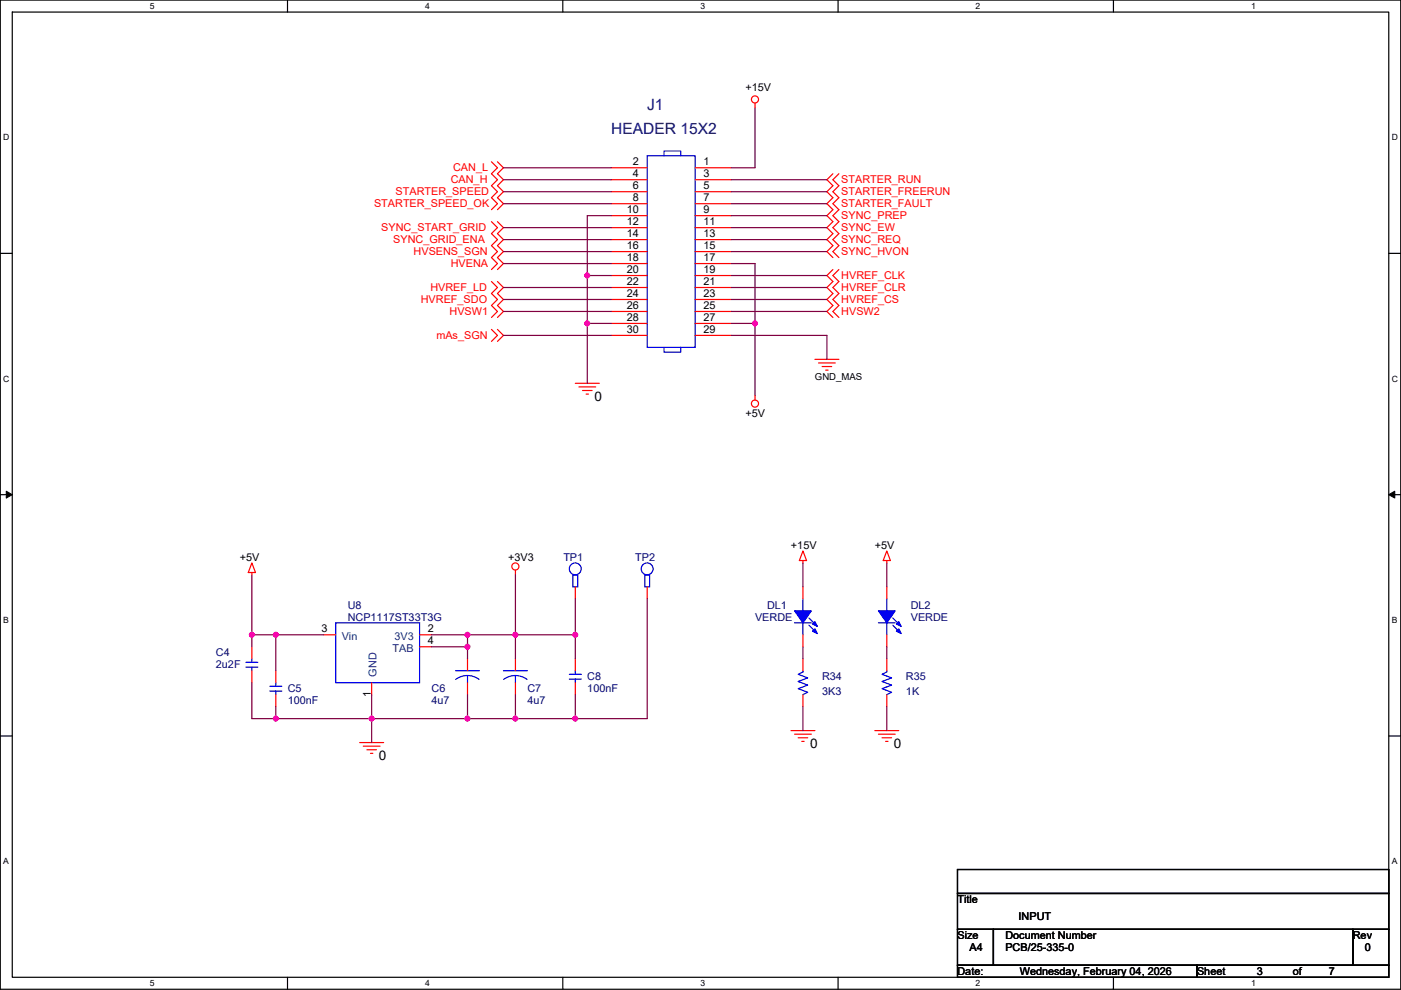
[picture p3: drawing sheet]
<svg xmlns="http://www.w3.org/2000/svg" width="297mm" height="210mm" viewBox="0 0 297 210" stroke-linecap="round" stroke-linejoin="round" font-family="sans-serif">
<path d="M.1 0h296.9v209.8h-296.9zM2.6 2.6h291.8v204.7h-291.8z" fill="none" stroke="#000" stroke-width=".25"/>
<g fill="#fff">
<path d="M31.8 .3h1v2h-1z"/>
<path d="M31.8 207.5h1v2.1h-1z"/>
</g>
<path d="M61 0v2.6M61 207.3v2.5" fill="none" stroke="#000" stroke-width=".25"/>
<g fill="#fff">
<path d="M90.1 .3h1v2h-1z"/>
<path d="M90.1 207.5h1v2.1h-1z"/>
</g>
<path d="M119.3 0v2.6M119.3 207.3v2.5" fill="none" stroke="#000" stroke-width=".25"/>
<g fill="#fff">
<path d="M148.5 .3h1v2h-1z"/>
<path d="M148.5 207.5h1v2.1h-1z"/>
</g>
<path d="M177.7 0v2.6M177.7 207.3v2.5" fill="none" stroke="#000" stroke-width=".25"/>
<g fill="#fff">
<path d="M206.9 .3h1v2h-1z"/>
<path d="M206.9 207.5h1v2.1h-1z"/>
</g>
<path d="M236.1 0v2.6M236.1 207.3v2.5" fill="none" stroke="#000" stroke-width=".25"/>
<g fill="#fff">
<path d="M265.2 .3h1v2h-1z"/>
<path d="M265.2 207.5h1v2.1h-1z"/>
<path d="M.7 28.2h1.3v2h-1.3z"/>
<path d="M295.1 28.2h1.3v2h-1.3z"/>
<path d="M.7 79.3h1.3v2.1h-1.3z"/>
<path d="M295.1 79.3h1.3v2.1h-1.3z"/>
</g>
<path d="M.1 53.7h2.5M294.4 53.7h2.6" fill="none" stroke="#000" stroke-width=".25"/>
<g fill="#fff">
<path d="M.7 130.5h1.2v2h-1.2z"/>
<path d="M295.1 130.5h1.2v2h-1.2z"/>
</g>
<path d="M.1 104.9h2.5M294.4 104.9h2.6" fill="none" stroke="#000" stroke-width=".25"/>
<path d="M1.3 104.2l1.3 .7-1.3 .7zM294.4 104.9l1.3-.7v1.4z" fill="#000" stroke="#000" stroke-width=".21"/>
<g fill="#fff">
<path d="M.7 181.7h1.2v2h-1.2z"/>
<path d="M295.1 181.7h1.2v2h-1.2z"/>
</g>
<path d="M.1 156.1h2.5M294.4 156.1h2.6M203 184.4h91.4v5.1h-91.4zM203 189.5h91.4v7.6h-91.4zM203 197.1h7.6v7.6h-7.6zM210.6 197.1h76.2v7.6h-76.2zM286.8 197.1h7.6v7.6h-7.6zM203 204.7h50.8v2.6h-50.8zM253.8 204.7h40.6v2.6h-40.6z" fill="none" stroke="#000" stroke-width=".25"/>
<g fill="none" stroke="#f00" stroke-width=".25">
<path d="M104.2 34.3l1.3 1.3-1.3 1.3 1.3 1.2-1.3 1.3 1.3 1.3-1.3 1.2 1.3 1.3-1.3 1.3M105.5 34.3l1.2 1.3-1.2 1.3 1.2 1.2-1.2 1.3 1.2 1.3-1.2 1.2 1.2 1.3-1.2 1.3M129.6 35.6h7.6M129.6 38.1h7.6M147.4 35.6h7.6M147.4 38.1h7.6M160.1 21.9v1M176.6 36.9l-1.3 1.2 1.3 1.3-1.3 1.3 1.3 1.2-1.3 1.3 1.3 1.3-1.3 1.2 1.3 1.3-1.3 1.3 1.3 1.3-1.3 1.2 1.3 1.3-1.3 1.3 1.3 1.2M177.9 36.9l-1.3 1.2 1.3 1.3-1.3 1.3 1.3 1.2-1.3 1.3 1.3 1.3-1.3 1.2 1.3 1.3-1.3 1.3 1.3 1.3-1.3 1.2 1.3 1.3-1.3 1.3 1.3 1.2M104.2 59.7l1.3 1.3-1.3 1.3 1.3 1.2-1.3 1.3 1.3 1.3-1.3 1.2M104.2 47l1.3 1.3-1.3 1.3 1.3 1.2-1.3 1.3 1.3 1.3-1.3 1.2 1.3 1.3-1.3 1.3M105.5 59.7l1.2 1.3-1.2 1.3 1.2 1.2-1.2 1.3 1.2 1.3-1.2 1.2"/>
<path d="M105.5 47l1.2 1.3-1.2 1.3 1.2 1.2-1.2 1.3 1.2 1.3-1.2 1.2 1.2 1.3-1.2 1.3M129.6 40.7h7.6M129.6 43.2h7.6M129.6 45.7h7.6M129.6 48.3h7.6M129.6 50.8h7.6M129.6 53.4h7.6M129.6 55.9h7.6M129.6 58.4h7.6M147.4 40.7h7.6M147.4 43.2h7.6M147.4 45.7h7.6"/>
<path d="M147.4 48.3h7.6M147.4 50.8h7.6M147.4 53.4h7.6M147.4 55.9h7.6M147.4 58.4h7.6M176.6 57.2l-1.3 1.2 1.3 1.3-1.3 1.3 1.3 1.3-1.3 1.2 1.3 1.3-1.3 1.3 1.3 1.2M177.9 57.2l-1.3 1.2 1.3 1.3-1.3 1.3 1.3 1.3-1.3 1.2 1.3 1.3-1.3 1.3 1.3 1.2M104.2 69.9l1.3 1.2-1.3 1.3M105.5 69.9l1.2 1.2-1.2 1.3M129.6 61h7.6M129.6 63.5h7.6M129.6 66.1h7.6"/>
<path d="M129.6 68.6h7.6M129.6 71.1h7.6M147.4 61h7.6M147.4 63.5h7.6M147.4 66.1h7.6M147.4 68.6h7.6M147.4 71.1h7.6M172.8 76.2h5.1M173.5 77h3.6M174.3 77.7h2M175.1 78.5h.5M122 81.3h5.1"/>
<path d="M122.7 82.1h3.6M123.5 82.8h2M124.3 83.6h.5M160.1 83.8v1.1M53.4 119.4l.8 2h-1.6zM170.2 116.9l.8 2h-1.5zM170.2 118.9v.5M188 118.9v.5M188 116.9l.8 2h-1.5zM53.4 121.4v.5M53.4 137.2v2.5M68.6 134.6h2.6"/>
<path d="M89 134.6h2.5M89 137.2h2.5M99.1 139.7v2.6M109.3 120.9v1M109.3 139.7v2.6M122 139.7v2.6M122 124.5v2.5M137.2 124.5v2.5M170.2 139.7v2.6M170.2 124.5v2.5M170.2 134.6v2.6M188 139.7v2.6"/>
<path d="M188 124.5v2.5M188 134.6v2.6M53.4 142.3v2.5M58.5 147.3v2.6M58.5 142.3v2.5M76.3 157.5h5M77 158.3h3.6M77.8 159h2M78.5 159.8h.6M78.8 144.8v2.5M99.1 144.8v2.5M109.3 144.8v2.5"/>
<path d="M122 144.8v2.5M167.7 155h5.1M168.5 155.7h3.5M169.2 156.5h2.1M170 157.2h.5M170.2 147.3v2.6M185.5 155h5.1M186.2 155.7h3.6M187 156.5h2M187.8 157.2h.5M188 147.3v2.6"/>
<circle cx="160.1" cy="21.1" r=".76"/>
<circle cx="160.1" cy="85.6" r=".76"/>
<circle cx="109.3" cy="120.1" r=".76"/>
</g>
<g fill="none" stroke="#00f" stroke-width=".25">
<path d="M137.2 33h10.2v40.7h-10.2zM140.8 33v-1h3.5v1M140.8 73.7v1h3.5v-1M53.4 139.7v.8M71.2 132.1h17.8v12.7h-17.8zM121.5 121.9h1v2.6h-1zM136.7 121.9h1v2.6h-1zM168.5 132.1h3.5M170.2 127v2.6M170.2 132.1v2.5M171.5 131.1l1.5 1.5M171.5 132.6l1.5 1.5"/>
<path d="M186.2 132.1h3.6M188 127v2.6M188 132.1v2.5M189.3 131.1l1.5 1.5M189.3 132.6l1.5 1.5M52.1 140.5h2.6M52.1 141.5h2.6M53.4 141.5v.8M57.2 146.6h2.6M57.2 145.6h2.6M58.5 144.8v.8M58.5 146.6v.7"/>
<path d="M96.6 142.3h5.1M99.1 143.3l1 .1 1.5 .7M99.1 143.3l-1 .1-1.5 .7M99.1 143.3v1.5M106.7 142.3h5.1M106.8 144.1a4.1 4.1 0 0 1 4.9 0M109.3 143.3v1.5M120.7 144h2.6M120.7 143h2.6M122 142.3v.7M122 144v.8M170.2 142.3v.2l-1 .5 2.1 .8-2.1 .7 2.1 .8-2.1 .8 2.1 .7-1.1 .5"/>
<path d="M188 142.3v.2l-1 .5 2 .8-2 .7 2 .8-2 .8 2 .7-1 .5"/>
<circle cx="122" cy="120.7" r="1.26"/>
<circle cx="137.2" cy="120.7" r="1.26"/>
</g>
<g fill="#00f" stroke="#00f" stroke-width=".25">
<path d="M168.5 129.6h3.5l-1.8 2.5z" fill-rule="evenodd"/>
<path d="M172.8 133.4l.5 1-1-.5z" fill-rule="evenodd"/>
<path d="M172.8 131.8l.5 1.1-1-.5z" fill-rule="evenodd"/>
<path d="M186.2 129.6h3.6l-1.8 2.5z" fill-rule="evenodd"/>
<path d="M190.6 133.4l.5 1-1-.5z" fill-rule="evenodd"/>
<path d="M190.6 131.8l.5 1.1-1-.5z" fill-rule="evenodd"/>
</g>
<g fill="none" stroke="#800040" stroke-width=".25">
<path d="M106.7 35.6h22.9M106.7 38.1h22.9M155 38.1h20.3M160.1 22.9v12.7h-5.1M106.7 53.4h22.9M106.7 55.9h22.9M106.7 48.3h22.9M106.7 50.8h22.9M106.7 40.7h22.9M106.7 43.2h22.9M124.5 58.4h5.1M124.5 58.4v10.2"/>
<path d="M129.6 45.7h-5.1v12.7M155 55.9h5.1v12.7M155 58.4h20.3M155 45.7h20.3M155 48.3h20.3M155 50.8h20.3M155 53.4h20.3M155 40.7h20.3M155 43.2h20.3M106.7 71.1h22.9M106.7 66.1h22.9M106.7 61h22.9"/>
<path d="M106.7 63.5h22.9M124.5 68.6h5.1M124.5 68.6v12.7M155 68.6h5.1M155 71.1h20.3v5.1M155 66.1h20.3M155 61h20.3M155 63.5h20.3M160.1 68.6v15.2M170.2 119.4v5.1M188 119.4v5.1M53.4 134.6h5.1"/>
<path d="M53.4 121.9v12.7M53.4 134.6v2.6M58.5 134.6v7.7M58.5 134.6h10.1M91.5 134.6h7.6M91.5 137.2h7.6M99.1 134.6h10.2M99.1 134.6v2.6M99.1 137.2v2.5M109.3 121.9v12.7M109.3 134.6v5.1M109.3 134.6h12.7"/>
<path d="M122 127v7.6M122 134.6v5.1M137.2 127v25.4h-15.2M170.2 137.2v2.5M188 137.2v2.5M53.4 144.8v7.6h5.1M58.5 149.9v2.5M58.5 152.4h20.3M78.8 147.3v5.1M78.8 152.4v5.1M78.8 152.4h20.3M99.1 152.4h10.2"/>
<path d="M99.1 147.3v5.1M109.3 147.3v5.1M109.3 152.4h12.7M122 147.3v5.1M170.2 149.9v5.1M188 149.9v5.1"/>
</g>
<g fill="#f0f" stroke="#f0f" stroke-width=".25">
<circle cx="124.5" cy="58.4" r=".5"/>
<circle cx="124.5" cy="68.6" r=".5"/>
<circle cx="160.1" cy="68.6" r=".5"/>
<circle cx="53.4" cy="134.6" r=".5"/>
<circle cx="109.3" cy="134.6" r=".5"/>
<circle cx="58.5" cy="134.6" r=".5"/>
<circle cx="99.1" cy="137.2" r=".5"/>
<circle cx="99.1" cy="134.6" r=".5"/>
<circle cx="122" cy="134.6" r=".5"/>
<circle cx="99.1" cy="152.4" r=".5"/>
<circle cx="78.8" cy="152.4" r=".5"/>
<circle cx="58.5" cy="152.4" r=".5"/>
<circle cx="122" cy="152.4" r=".5"/>
<circle cx="109.3" cy="152.4" r=".5"/>
</g>
<g font-size="3.3" fill="#000080">
<text x="137.2" y="23.3">J1</text>
<text x="129.6" y="28.4">HEADER 15X2</text>
</g>
<g font-size="2.8">
<text x="126" y="85.1">0</text>
<text x="80.3" y="161.3">0</text>
<text x="171.8" y="158.7">0</text>
<text x="189.5" y="158.7">0</text>
</g>
<g font-size="2.3">
<text x="158" y="19.3">+15V</text>
<text x="134.2" y="35.1">2</text>
<text x="149.2" y="35.1">1</text>
<text x="134.2" y="37.6">4</text>
<text x="134.2" y="40.1">6</text>
<text x="149.2" y="37.6">3</text>
<text x="149.2" y="40.1">5</text>
<text x="132.9" y="45.2">10</text>
<text x="132.9" y="47.8">12</text>
<text x="134.2" y="42.7">8</text>
<text x="149.2" y="42.7">7</text>
<text x="149.2" y="45.2">9</text>
<text x="149.2" y="47.8">11</text>
<text x="132.9" y="50.3">14</text>
<text x="132.9" y="52.8">16</text>
<text x="149.2" y="50.3">13</text>
<text x="149.2" y="52.8">15</text>
<text x="132.9" y="55.4">18</text>
<text x="132.9" y="57.9">20</text>
<text x="149.2" y="55.4">17</text>
<text x="149.2" y="57.9">19</text>
<text x="132.9" y="60.5">22</text>
<text x="132.9" y="63">24</text>
<text x="132.9" y="65.5">26</text>
<text x="149.2" y="60.5">21</text>
<text x="149.2" y="63">23</text>
<text x="149.2" y="65.5">25</text>
<text x="132.9" y="68.1">28</text>
<text x="132.9" y="70.6">30</text>
<text x="149.2" y="68.1">27</text>
<text x="149.2" y="70.6">29</text>
<text x="158" y="88.4">+5V</text>
<text x="50.9" y="118.9">+5V</text>
<text x="107.8" y="118.9">+3V3</text>
<text x="167.7" y="116.4">+15V</text>
<text x="185.5" y="116.4">+5V</text>
<text x="68.1" y="134.1">3</text>
<text x="90.7" y="136.7">4</text>
<text x="90.7" y="134.1">2</text>
<text x="78.6" y="147.8" transform="rotate(-90 78.6 147.8)">1</text>
<text x="203" y="191.6">Title</text>
<text x="216" y="195.1">INPUT</text>
<text x="203" y="199.2">Size</text>
<text x="205.5" y="201.7">A4</text>
<text x="213.2" y="199.2">Document Number</text>
<text x="213.2" y="201.7">PCB/25-335-0</text>
<text x="286.8" y="199.2">Rev</text>
<text x="289.4" y="201.7">0</text>
<text x="203" y="206.8">Date:</text>
<text x="216.2" y="206.8">Wednesday, February 04, 2026</text>
<text x="253.8" y="206.8">Sheet</text>
<text x="266.5" y="206.8">3</text>
<text x="274.1" y="206.8">of</text>
<text x="281.7" y="206.8">7</text>
</g>
<g font-size="2.3" fill="#f00">
<text x="83.9" y="41.4">STARTER_SPEED</text>
<text x="95.6" y="38.9">CAN_H</text>
<text x="96.1" y="36.4">CAN_L</text>
<text x="178.4" y="38.9">STARTER_RUN</text>
<text x="178.4" y="41.4">STARTER_FREERUN</text>
<text x="79.3" y="44">STARTER_SPEED_OK</text>
<text x="178.4" y="46.5">SYNC_PREP</text>
<text x="178.4" y="44">STARTER_FAULT</text>
<text x="80.8" y="49.1">SYNC_START_GRID</text>
<text x="83.4" y="51.6">SYNC_GRID_ENA</text>
<text x="178.4" y="49.1">SYNC_EW</text>
<text x="178.4" y="51.6">SYNC_REQ</text>
<text x="87.7" y="54.1">HVSENS_SGN</text>
<text x="95.6" y="56.7">HVENA</text>
<text x="178.4" y="59.2">HVREF_CLK</text>
<text x="178.4" y="54.1">SYNC_HVON</text>
<text x="89.2" y="64.3">HVREF_SDO</text>
<text x="91.2" y="61.8">HVREF_LD</text>
<text x="178.4" y="61.8">HVREF_CLR</text>
<text x="178.4" y="64.3">HVREF_CS</text>
<text x="92.5" y="71.9">mAs_SGN</text>
<text x="95.3" y="66.8">HVSW1</text>
<text x="178.4" y="66.8">HVSW2</text>
</g>
<g font-size="2.3" fill="#000080">
<text x="119.4" y="118.9">TP1</text>
<text x="134.7" y="118.9">TP2</text>
<text x="73.7" y="129.1">U8</text>
<text x="73.7" y="131.6">NCP1117ST33T3G</text>
<text x="160.1" y="131.6">VERDE</text>
<text x="162.6" y="129.1">DL1</text>
<text x="193.1" y="129.1">DL2</text>
<text x="193.1" y="131.6">VERDE</text>
<text x="45.8" y="139.2">C4</text>
<text x="45.8" y="141.8">2u2F</text>
<text x="61" y="146.9">C5</text>
<text x="61" y="149.4">100nF</text>
<text x="91.5" y="146.9">C6</text>
<text x="91.5" y="149.4">4u7</text>
<text x="111.8" y="146.9">C7</text>
<text x="111.8" y="149.4">4u7</text>
<text x="124.5" y="144.3">C8</text>
<text x="124.5" y="146.9">100nF</text>
<text x="174.3" y="144.3">R34</text>
<text x="174.3" y="147.4">3K3</text>
<text x="192.1" y="144.3">R35</text>
<text x="192.1" y="147.4">1K</text>
</g>
<g font-size="2.3" fill="#004080">
<text x="72.5" y="135.7">Vin</text>
<text x="83.6" y="135.7">3V3</text>
<text x="79.9" y="143.5" transform="rotate(-90 79.9 143.5)">GND</text>
<text x="83.2" y="138.2">TAB</text>
</g>
<text font-size="2" x="172.8" y="80.6">GND_MAS</text>
<g font-size="1.8">
<text x="31.8" y="1.9">5</text>
<text x="90.1" y="1.9">4</text>
<text x="148.5" y="1.9">3</text>
<text x="206.9" y="1.9">2</text>
<text x="265.2" y="1.9">1</text>
<text x=".7" y="29.8">D</text>
<text x="295.1" y="29.8">D</text>
<text x=".7" y="81">C</text>
<text x="295.1" y="81">C</text>
<text x=".7" y="132.1">B</text>
<text x="295.1" y="132.1">B</text>
<text x=".7" y="183.3">A</text>
<text x="295.1" y="183.3">A</text>
<text x="31.8" y="209.2">5</text>
<text x="90.1" y="209.2">4</text>
<text x="148.5" y="209.2">3</text>
<text x="206.9" y="209.2">2</text>
<text x="265.2" y="209.2">1</text>
</g>
</svg>
